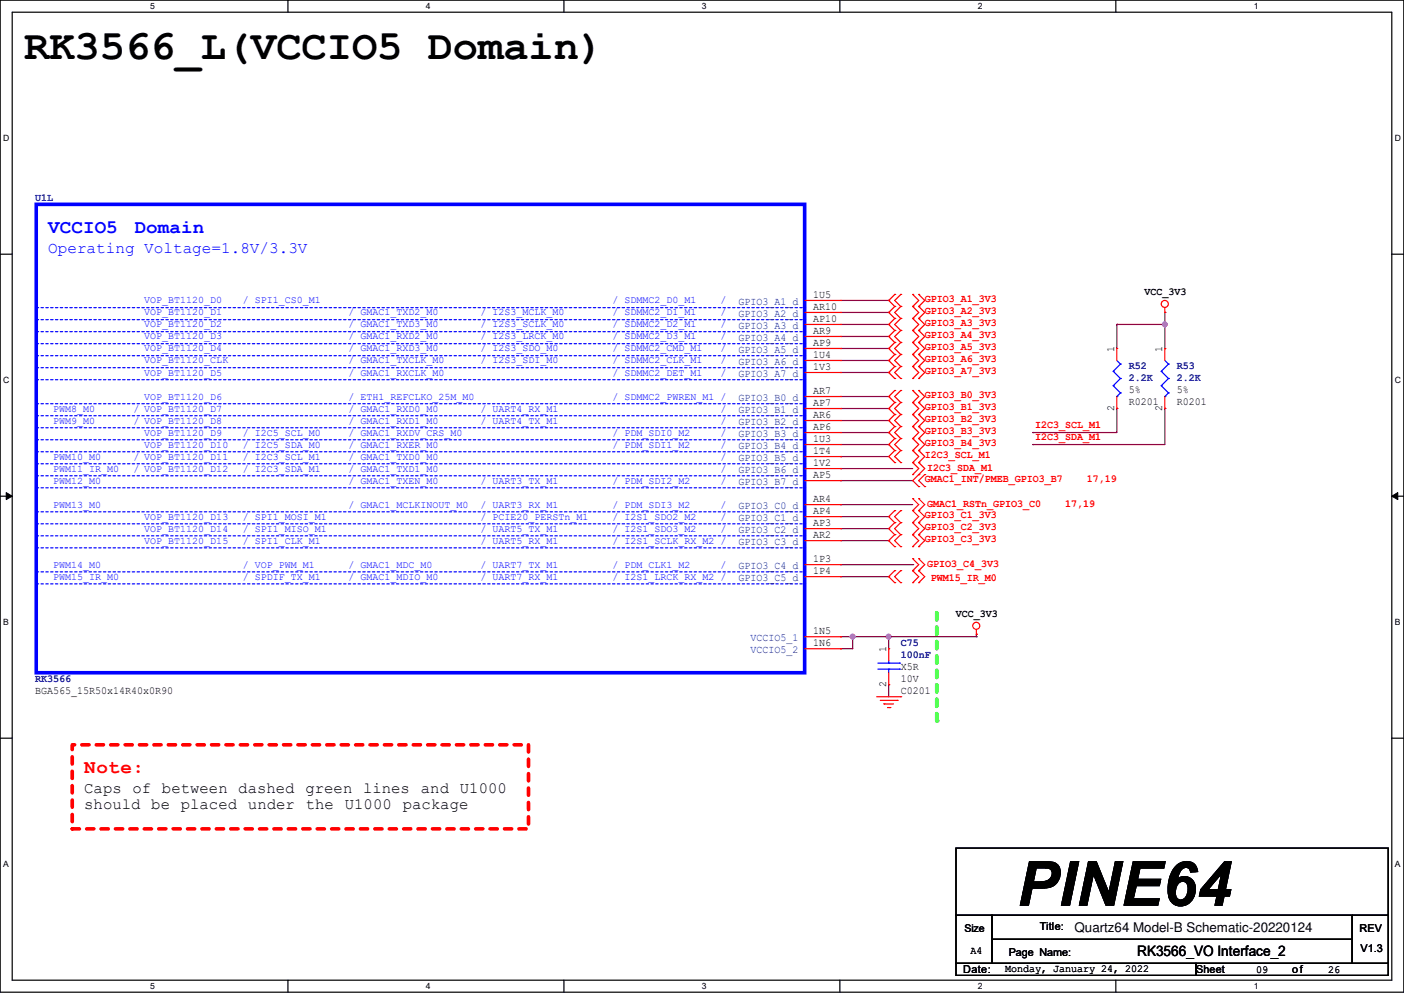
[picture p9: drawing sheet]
<svg xmlns="http://www.w3.org/2000/svg" width="297mm" height="210mm" viewBox="0 0 297 210" stroke-linecap="round" stroke-linejoin="round" font-family="sans-serif">
<path d="M0 0h297v209.8h-297zM2.6 2.6h291.8v204.7h-291.8z" fill="none" stroke="#000" stroke-width=".25"/>
<g fill="#fff">
<path d="M31.8 .3h.9v2h-.9z"/>
<path d="M31.8 207.6h.9v2h-.9z"/>
</g>
<path d="M60.9 0v2.6M60.9 207.3v2.5" fill="none" stroke="#000" stroke-width=".25"/>
<g fill="#fff">
<path d="M90.1 .3h1v2h-1z"/>
<path d="M90.1 207.6h1v2h-1z"/>
</g>
<path d="M119.3 0v2.6M119.3 207.3v2.5" fill="none" stroke="#000" stroke-width=".25"/>
<g fill="#fff">
<path d="M148.5 .3h.9v2h-.9z"/>
<path d="M148.5 207.6h.9v2h-.9z"/>
</g>
<path d="M177.7 0v2.6M177.7 207.3v2.5" fill="none" stroke="#000" stroke-width=".25"/>
<g fill="#fff">
<path d="M206.8 .3h1v2h-1z"/>
<path d="M206.8 207.6h1v2h-1z"/>
</g>
<path d="M236.1 0v2.6M236.1 207.3v2.5" fill="none" stroke="#000" stroke-width=".25"/>
<g fill="#fff">
<path d="M265.2 .3h1v2h-1z"/>
<path d="M265.2 207.6h1v2h-1z"/>
<path d="M.7 28.2h1.2v1.9h-1.2z"/>
<path d="M295.1 28.2h1.2v1.9h-1.2z"/>
<path d="M.7 79.3h1.2v2h-1.2z"/>
<path d="M295.1 79.3h1.2v2h-1.2z"/>
</g>
<path d="M0 53.8h2.6M294.4 53.8h2.6" fill="none" stroke="#000" stroke-width=".25"/>
<g fill="#fff">
<path d="M.7 130.5h1.2v2h-1.2z"/>
<path d="M295.1 130.5h1.1v2h-1.1z"/>
</g>
<path d="M0 104.9h2.6M294.4 104.9h2.6" fill="none" stroke="#000" stroke-width=".25"/>
<path d="M1.3 104.2l1.3 .7-1.3 .8zM294.4 104.9l1.3-.7v1.5z" fill="#000" stroke="#000" stroke-width=".21"/>
<g fill="#fff">
<path d="M.7 181.7h1.2v2h-1.2z"/>
<path d="M295.1 181.7h1.1v2h-1.1z"/>
</g>
<path d="M0 156.1h2.6M294.4 156.1h2.6" fill="none" stroke="#000" stroke-width=".25"/>
<path d="M15.3 157.5h96.5v17.8h-96.5z" fill="none" stroke="#f00" stroke-width=".76" stroke-dasharray="1.5 1.5"/>
<path d="M198.2 129.6v22.8" fill="none" stroke="#01ff00" stroke-width=".76" stroke-dasharray="1.5 1.5"/>
<circle cx="198.2" cy="152.4" r=".38" fill="#01ff00" stroke-dasharray="1.5 1.5"/>
<g fill="none" stroke="#7f003f" stroke-width=".25">
<path d="M177.8 63.5h10.2M177.8 66.1h10.2M177.8 71.2h10.2M177.8 68.6h10.2M177.8 78.8h10.2M177.8 73.7h10.2M177.8 76.2h10.2M188 63.5h.1M188 66.1h.1M188 71.2h.1M188 68.6h.1M188 78.8h.1"/>
<path d="M188 73.7h.1M188 76.2h.1M236.3 68.6h.1M236.3 68.6h10.1M236.3 68.6v5.1M246.4 66.1h.1M246.4 68.6h.1M246.4 66.1v7.6M177.8 96.6h.1M177.8 99.1h.1M177.8 83.9h10.2M177.8 91.5h10.2"/>
<path d="M177.8 94h10.2M177.8 86.4h10.2M177.8 88.9h10.2M177.8 96.6h10.2M177.8 99.1h15.3M188 83.9h.1M188 91.5h.1M188 94h.1M188 86.4h.1M188 88.9h.1M218.5 91.5h.1M218.5 94h.1"/>
<path d="M236.3 86.4h.1M236.3 86.4v5.1h-17.8M246.4 86.4h.1M246.4 86.4v7.6h-27.9M177.8 101.6h.1M177.8 106.7h.1M177.8 114.3h10.2M177.8 111.8h10.2M177.8 109.3h10.2M177.8 119.4h15.3M177.8 101.6h15.3M177.8 106.7h15.3"/>
<path d="M188 114.3h.1M188 111.8h.1M188 109.3h.1M193.1 119.4h.1M177.8 134.7h.1M177.8 137.2h.1M177.8 134.7h28.7M177.8 122h10.2M180.4 134.7h.1M180.4 134.7v2.5h-2.6M188 134.7h.1M188 122h.1"/>
<path d="M188 134.7v2.5M206.5 134.7h.1M206.5 134.2h.1M206.5 134.2v.5M188 144.8h.1M188 144.8v2.6"/>
</g>
<g fill="#f0f" stroke="#f0f" stroke-width=".25">
<circle cx="188" cy="134.6" r=".49"/>
<circle cx="180.4" cy="134.6" r=".49"/>
<circle cx="246.4" cy="68.6" r=".49"/>
</g>
<g fill="none" stroke="#f00" stroke-width=".25">
<path d="M170.2 66.1h7.6M170.2 68.6h7.6M170.2 71.2h7.6M170.2 73.7h7.6M170.2 76.2h7.6M170.2 78.8h7.6M170.2 63.5h7.6M177.8 66.1h.1M177.8 68.6h.1M177.8 71.2h.1M177.8 73.7h.1M177.8 76.2h.1"/>
<path d="M177.8 78.8h.1M177.8 63.5h.1M189.3 64.8h.1M189.3 62.3h.1M189.3 67.4h.1M189.3 72.4h.1M189.3 69.9h.1M189.3 77.5h.1M189.3 75h.1M189.3 62.3l-1.3 1.2 1.3 1.3M189.3 69.9l-1.3 1.3 1.3 1.2M189.3 64.8l-1.3 1.3 1.3 1.3"/>
<path d="M189.3 72.4l-1.3 1.3 1.3 1.3M189.3 75l-1.3 1.2 1.3 1.3M189.3 77.5l-1.3 1.3 1.3 1.3M189.3 67.4l-1.3 1.2 1.3 1.3M190.5 62.3h.1M190.5 64.8h.1M190.5 67.4h.1M190.5 69.9h.1M190.5 72.4h.1M190.5 77.5h.1M190.5 75h.1M190.5 62.3l-1.2 1.2 1.2 1.3"/>
<path d="M190.5 67.4l-1.2 1.2 1.2 1.3M190.5 64.8l-1.2 1.3 1.2 1.3M190.5 69.9l-1.2 1.3 1.2 1.2M190.5 77.5l-1.2 1.3 1.2 1.3M190.5 75l-1.2 1.2 1.2 1.3M190.5 72.4l-1.2 1.3 1.2 1.3M193.1 62.3h.1M193.1 64.8h.1M193.1 67.4h.1M193.1 69.9h.1M193.1 72.4h.1M193.1 77.5h.1"/>
<path d="M193.1 75h.1M193.1 67.4l1.3 1.2-1.3 1.3M193.1 62.3l1.3 1.2-1.3 1.3M193.1 69.9l1.3 1.3-1.3 1.2M193.1 64.8l1.3 1.3-1.3 1.3M193.1 77.5l1.3 1.3-1.3 1.3M193.1 75l1.3 1.2-1.3 1.3M193.1 72.4l1.3 1.3-1.3 1.3M194.4 62.3h.1M194.4 64.8h.1M194.4 67.4h.1M194.4 69.9h.1"/>
<path d="M194.4 72.4h.1M194.4 77.5h.1M194.4 75h.1M194.4 69.9l1.2 1.3-1.2 1.2M194.4 62.3l1.2 1.2-1.2 1.3M194.4 72.4l1.2 1.3-1.2 1.3M194.4 64.8l1.2 1.3-1.2 1.3M194.4 75l1.2 1.2-1.2 1.3M194.4 77.5l1.2 1.3-1.2 1.3M194.4 67.4l1.2 1.2-1.2 1.3M236.3 73.7h.1M236.3 73.7v2.5"/>
<path d="M246.4 66.1h.1M246.4 73.7h.1M246.4 65.1v1M246.4 73.7v2.5M170.2 83.9h7.6M170.2 86.4h7.6M170.2 88.9h7.6M170.2 91.5h7.6M170.2 94h7.6M170.2 96.6h7.6M170.2 99.1h7.6M177.8 83.9h.1"/>
<path d="M177.8 86.4h.1M177.8 88.9h.1M177.8 91.5h.1M177.8 94h.1M177.8 96.6h.1M177.8 99.1h.1M189.3 85.1h.1M189.3 82.6h.1M189.3 92.8h.1M189.3 90.2h.1M189.3 95.3h.1M189.3 87.7h.1"/>
<path d="M189.3 80.1h.1M189.3 97.8h.1M189.3 82.6l-1.3 1.3 1.3 1.2M189.3 90.2l-1.3 1.3 1.3 1.3M189.3 92.8l-1.3 1.2 1.3 1.3M189.3 85.1l-1.3 1.3 1.3 1.3M189.3 87.7l-1.3 1.2 1.3 1.3M189.3 95.3l-1.3 1.3 1.3 1.2M190.5 82.6h.1M190.5 85.1h.1M190.5 90.2h.1M190.5 92.8h.1"/>
<path d="M190.5 95.3h.1M190.5 87.7h.1M190.5 80.1h.1M190.5 97.8h.1M190.5 82.6l-1.2 1.3 1.2 1.2M190.5 87.7l-1.2 1.2 1.2 1.3M190.5 90.2l-1.2 1.3 1.2 1.3M190.5 85.1l-1.2 1.3 1.2 1.3M190.5 95.3l-1.2 1.3 1.2 1.2M190.5 92.8l-1.2 1.2 1.2 1.3M193.1 82.6h.1M193.1 85.1h.1"/>
<path d="M193.1 90.2h.1M193.1 92.8h.1M193.1 95.3h.1M193.1 87.7h.1M193.1 80.1h.1M193.1 97.8h.1M193.1 87.7l1.3 1.2-1.3 1.3M193.1 82.6l1.3 1.3-1.3 1.2M193.1 85.1l1.3 1.3-1.3 1.3M193.1 95.3l1.3 1.3-1.3 1.2M193.1 90.2l1.3 1.3-1.3 1.3M193.1 97.8l1.3 1.3-1.3 1.3"/>
<path d="M193.1 92.8l1.3 1.2-1.3 1.3M194.4 82.6h.1M194.4 85.1h.1M194.4 90.2h.1M194.4 92.8h.1M194.4 95.3h.1M194.4 87.7h.1M194.4 80.1h.1M194.4 97.8h.1M194.4 90.2l1.2 1.3-1.2 1.3M194.4 82.6l1.2 1.3-1.2 1.2M194.4 97.8l1.2 1.3-2.5 2.5 1.3 1.3"/>
<path d="M194.4 85.1l1.2 1.3-1.2 1.3M194.4 92.8l1.2 1.2-1.2 1.3M194.4 95.3l1.2 1.3-1.2 1.2M194.4 87.7l1.2 1.2-1.2 1.3M236.3 86.4h.1M236.3 83.9v2.5M246.4 86.4h.1M246.4 83.9v2.5M170.2 101.6h7.6M170.2 106.7h7.6M170.2 109.3h7.6M170.2 111.8h7.6"/>
<path d="M170.2 114.3h7.6M170.2 119.4h7.6M177.8 101.6h.1M177.8 106.7h.1M177.8 109.3h.1M177.8 111.8h.1M177.8 114.3h.1M177.8 119.4h.1M189.3 115.6h.1M189.3 113.1h.1M189.3 110.5h.1M189.3 108h.1"/>
<path d="M189.3 113.1l-1.3 1.2 1.3 1.3M189.3 110.5l-1.3 1.3 1.3 1.3M189.3 108l-1.3 1.3 1.3 1.2M190.5 113.1h.1M190.5 115.6h.1M190.5 110.5h.1M190.5 108h.1M190.5 113.1l-1.2 1.2 1.2 1.3M190.5 108l-1.2 1.3 1.2 1.2M190.5 110.5l-1.2 1.3 1.2 1.3M193.1 113.1h.1M193.1 115.6h.1"/>
<path d="M193.1 110.5h.1M193.1 108h.1M193.1 118.2h.1M193.1 100.4h.1M193.1 105.5h.1M193.1 108l1.3 1.3-1.3 1.2M193.1 118.2l1.3 1.2-1.3 1.3M193.1 113.1l1.3 1.2-1.3 1.3M193.1 105.5l1.3 1.2-1.3 1.3M193.1 110.5l1.3 1.3-1.3 1.3M194.4 113.1h.1M194.4 115.6h.1"/>
<path d="M194.4 110.5h.1M194.4 108h.1M194.4 118.2h.1M194.4 100.4h.1M194.4 102.9h.1M194.4 105.5h.1M194.4 105.5l1.2 1.2-1.2 1.3M194.4 113.1l1.2 1.2-1.2 1.3M194.4 118.2l1.2 1.2-1.2 1.3M194.4 110.5l1.2 1.3-1.2 1.3M194.4 108l1.2 1.3-1.2 1.2M195.6 102.9h.1"/>
<path d="M195.6 100.4h.1M195.6 100.4l-1.2 1.2 1.2 1.3M170.2 122h7.6M170.2 134.7h7.6M170.2 137.2h7.6M177.8 122h.1M177.8 134.7h.1M177.8 137.2h.1M188 137.2h.1M188 137.2v2.5M189.3 123.2h.1M189.3 120.7h.1"/>
<path d="M189.3 120.7l-1.3 1.3 1.3 1.2M190.5 120.7h.1M190.5 123.2h.1M190.5 120.7l-1.2 1.3 1.2 1.2M193.1 120.7h.1M193.1 123.2h.1M193.1 120.7l1.3 1.3-1.3 1.2M194.4 120.7h.1M194.4 123.2h.1M194.4 120.7l1.2 1.3-1.2 1.2M206.5 134.2h.1M206.5 133.1v1.1"/>
<path d="M185.5 147.4h5M186.2 148.1h3.6M187 148.9h.1M187 148.9h2M187.7 149.6h.6M188 144.8h.1M188 142.3v2.5M188.3 149.6h.1M189.8 148.1h.1M190.5 147.4h.1"/>
<circle cx="246.4" cy="64.3" r=".74"/>
<circle cx="206.5" cy="132.4" r=".74"/>
</g>
<path d="M202.2 179.4h91.5v14.2h-91.5zM202.2 193.6h7.6v10.2h-7.6zM209.8 193.6h76.2v5.1h-76.2zM209.8 198.7h76.2v5.1h-76.2zM286 193.6h7.7v10.2h-7.7zM202.2 203.8h50.8v2.5h-50.8zM253 203.8h40.7v2.5h-40.7z" fill="none" stroke="#000" stroke-width=".25"/>
<g fill="none" stroke="#00f" stroke-width=".25">
<path d="M235.5 78.5h.1M235.5 78.5l1.5 1.6M236.3 76.2l.7 .8M237 77h.1M237 77l-1.5 1.5M245.7 78.5h.1M245.7 78.5l1.5 1.6M246.4 76.2l.8 .8M247.2 77h.1M247.2 77l-1.5 1.5M235.5 81.6h.1M235.5 81.6l1.5 1.5"/>
<path d="M236.3 83.9h.1M237 80.1h.1M237 83.1h.1M237 80.1l-1.5 1.5M237 83.1l-.7 .8M245.7 81.6h.1M245.7 81.6l1.5 1.5M246.4 83.9h.1M247.2 80.1h.1M247.2 83.1h.1M247.2 80.1l-1.5 1.5M247.2 83.1l-.8 .8"/>
<path d="M188 139.7v.6M185.7 141.5h4.6M185.7 140.3h4.6M188 140.3h.1M188 141.5h.1M188 141.5v.8M190.3 141.5h.1M190.3 140.3h.1"/>
</g>
<g fill="none" stroke="#00f" stroke-width=".25" stroke-dasharray=".5 .5">
<path d="M7.7 70.1h162.5M7.7 67.6h162.5M7.7 75.2h162.5M7.7 72.7h162.5M7.7 65.1h162.5M7.7 77.8h162.5M170.2 70.1h.1M170.2 67.6h.1M170.2 75.2h.1M170.2 72.7h.1M170.2 65.1h.1M170.2 77.8h.1"/>
<path d="M7.7 85.4h162.5M7.7 98.1h162.5M7.7 87.9h162.5M7.7 90.5h162.5M7.7 93h162.5M7.7 95.5h162.5M7.7 80.3h162.5M170.2 85.4h.1M170.2 98.1h.1M170.2 87.9h.1M170.2 90.5h.1M170.2 93h.1"/>
<path d="M170.2 95.5h.1M170.2 80.3h.1M7.7 110.8h162.5M7.7 113.3h162.5M7.7 115.9h162.5M7.7 100.6h162.5M7.7 103.2h162.5M7.7 108.2h162.5M170.2 110.8h.1M170.2 113.3h.1M170.2 115.9h.1M170.2 100.6h.1"/>
<path d="M170.2 103.2h.1M170.2 108.2h.1M7.7 120.9h162.5M7.7 123.5h162.5M170.2 120.9h.1M170.2 123.5h.1"/>
</g>
<path d="M7.7 43.2h162.5v99.1h-162.5z" fill="none" stroke="#00f" stroke-width=".76"/>
<text font-size="13.2" x="215.2" y="191.6">PINE64</text>
<text font-size="8.9" x="5.1" y="12.5">RK3566_L(VCCIO5 Domain)</text>
<g font-size="4.1" fill="#00f">
<text x="10.2" y="49.2">VCCIO5</text>
<text x="28.5" y="49.2">Domain</text>
</g>
<text font-size="4.1" fill="#f00" x="17.8" y="163.5">Note:</text>
<text font-size="3.4" fill="#00f" x="10.2" y="53.5">Operating Voltage=1.8V/3.3V</text>
<g font-size="3.3">
<text x="17.8" y="167.8">Caps of between dashed green lines and U1000</text>
<text x="17.8" y="171.1">should be placed</text>
<text x="52.5" y="171.1">under the U1000</text>
<text x="85.2" y="171.1">package</text>
</g>
<text font-size="3" x="240.6" y="202.2">RK3566_VO Interface_2</text>
<text font-size="2.8" x="227.3" y="197.2">Quartz64 Model-B Schematic-20220124</text>
<g font-size="2.3" fill="#00007f">
<text x="7.4" y="42.5">U1L</text>
<text x="238.8" y="78.1">R52</text>
<text x="238.8" y="80.6">2.2K</text>
<text x="249" y="78.1">R53</text>
<text x="249" y="80.6">2.2K</text>
<text x="190.5" y="136.5">C75</text>
<text x="190.5" y="139.1">100nF</text>
<text x="7.4" y="144.1">RK3566</text>
</g>
<g font-size="2.3" fill="#003f7f">
<text x="156.3" y="64.5">GPIO3_A1_d</text>
<text x="156.3" y="67">GPIO3_A2_d</text>
<text x="156.3" y="69.6">GPIO3_A3_d</text>
<text x="156.3" y="72.1">GPIO3_A4_d</text>
<text x="156.3" y="74.6">GPIO3_A5_d</text>
<text x="156.3" y="77.2">GPIO3_A6_d</text>
<text x="156.3" y="79.7">GPIO3_A7_d</text>
<text x="156.3" y="84.8">GPIO3_B0_d</text>
<text x="156.3" y="87.3">GPIO3_B1_d</text>
<text x="156.3" y="89.9">GPIO3_B2_d</text>
<text x="156.3" y="92.4">GPIO3_B3_d</text>
<text x="156.3" y="95">GPIO3_B4_d</text>
<text x="156.3" y="97.5">GPIO3_B5_d</text>
<text x="156.3" y="100">GPIO3_B6_d</text>
<text x="156.3" y="102.6">GPIO3_B7_d</text>
<text x="156.3" y="107.7">GPIO3_C0_d</text>
<text x="156.3" y="110.2">GPIO3_C1_d</text>
<text x="156.3" y="112.7">GPIO3_C2_d</text>
<text x="156.3" y="115.3">GPIO3_C3_d</text>
<text x="156.3" y="120.4">GPIO3_C4_d</text>
<text x="156.3" y="122.9">GPIO3_C5_d</text>
<text x="158.8" y="135.6">VCCIO5_1</text>
<text x="158.8" y="138.1">VCCIO5_2</text>
</g>
<g font-size="2.3">
<text x="172" y="65.5">AR10</text>
<text x="172" y="63">1U5</text>
<text x="242.1" y="62.4">VCC_3V3</text>
<text x="172" y="68.1">AP10</text>
<text x="172" y="70.6">AR9</text>
<text x="172" y="73.2">AP9</text>
<text x="172" y="75.7">1U4</text>
<text x="235.7" y="74.5" transform="rotate(-90 235.7 74.5)">1</text>
<text x="245.9" y="74.5" transform="rotate(-90 245.9 74.5)">1</text>
<text x="172" y="78.2">1V3</text>
<text x="172" y="83.3">AR7</text>
<text x="238.8" y="83.2">5%</text>
<text x="249" y="83.2">5%</text>
<text x="172" y="85.9">AP7</text>
<text x="172" y="88.4">AR6</text>
<text x="235.7" y="86.9" transform="rotate(-90 235.7 86.9)">2</text>
<text x="238.8" y="85.7">R0201</text>
<text x="245.9" y="86.9" transform="rotate(-90 245.9 86.9)">2</text>
<text x="249" y="85.7">R0201</text>
<text x="172" y="90.9">AP6</text>
<text x="172" y="93.5">1U3</text>
<text x="172" y="96">1T4</text>
<text x="172" y="98.6">1V2</text>
<text x="172" y="101.1">AP5</text>
<text x="172" y="106.2">AR4</text>
<text x="172" y="108.7">AP4</text>
<text x="172" y="111.3">AP3</text>
<text x="172" y="113.8">AR2</text>
<text x="172" y="118.9">1P3</text>
<text x="172" y="121.4">1P4</text>
<text x="202.2" y="130.4">VCC_3V3</text>
<text x="172" y="134.1">1N5</text>
<text x="172" y="136.7">1N6</text>
<text x="187.5" y="138" transform="rotate(-90 187.5 138)">1</text>
<text x="190.5" y="141.6">X5R</text>
<text x="7.4" y="146.7">BGA565_15R50x14R40x0R90</text>
<text x="187.5" y="145.3" transform="rotate(-90 187.5 145.3)">2</text>
<text x="190.5" y="146.7">C0201</text>
<text x="190.5" y="144.1">10V</text>
<text x="220" y="196.7">Title:</text>
<text x="287.6" y="197.2">REV</text>
<text x="205.3" y="201.8">A4</text>
<text x="213.4" y="202.3">Page Name:</text>
<text x="287.8" y="201.3">V1.3</text>
<text x="203.8" y="205.8">Date:</text>
<text x="212.6" y="205.6">Monday, January 24, 2022</text>
<text x="253" y="205.8">Sheet</text>
<text x="265.7" y="205.9">09</text>
<text x="273.3" y="205.8">of</text>
<text x="281" y="205.9">26</text>
</g>
<g font-size="2.3" fill="#f00">
<text x="195.6" y="63.9">GPIO3_A1_3V3</text>
<text x="195.6" y="66.4">GPIO3_A2_3V3</text>
<text x="195.6" y="71.5">GPIO3_A4_3V3</text>
<text x="195.6" y="69">GPIO3_A3_3V3</text>
<text x="195.6" y="74">GPIO3_A5_3V3</text>
<text x="195.6" y="76.6">GPIO3_A6_3V3</text>
<text x="195.6" y="79.1">GPIO3_A7_3V3</text>
<text x="195.6" y="84.2">GPIO3_B0_3V3</text>
<text x="195.6" y="86.7">GPIO3_B1_3V3</text>
<text x="195.6" y="89.3">GPIO3_B2_3V3</text>
<text x="195.6" y="91.8">GPIO3_B3_3V3</text>
<text x="195.6" y="94.4">GPIO3_B4_3V3</text>
<text x="219" y="90.6">I2C3_SCL_M1</text>
<text x="219" y="93.1">I2C3_SDA_M1</text>
<text x="195.6" y="102">GMAC1_INT/PMEB_GPIO3_B7</text>
<text x="195.6" y="96.9">I2C3_SCL_M1</text>
<text x="196.1" y="99.7">I2C3_SDA_M1</text>
<text x="229.9" y="102">17,19</text>
<text x="196.1" y="107.3">GMAC1_RSTn_GPIO3_C0</text>
<text x="225.3" y="107.3">17,19</text>
<text x="195.6" y="112.1">GPIO3_C2_3V3</text>
<text x="195.6" y="109.6">GPIO3_C1_3V3</text>
<text x="195.6" y="114.7">GPIO3_C3_3V3</text>
<text x="196.1" y="120">GPIO3_C4_3V3</text>
<text x="196.9" y="122.8">PWM15_IR_M0</text>
</g>
<text font-size="2.2" x="204" y="197.1">Size</text>
<g font-size="2.1" fill="#00f">
<text x="30.5" y="64.2">VOP_BT1120_D0</text>
<text x="51.4" y="64.2">/ SPI1_CS0_M1</text>
<text x="129.6" y="64.2">/ SDMMC2_D0_M1</text>
<text x="152.4" y="64.2">/</text>
<text x="30.5" y="66.7">VOP_BT1120_D1</text>
<text x="30.5" y="69.3">VOP_BT1120_D2</text>
<text x="30.5" y="71.8">VOP_BT1120_D3</text>
<text x="73.7" y="69.3">/ GMAC1_TXD3_M0</text>
<text x="73.7" y="71.8">/ GMAC1_RXD2_M0</text>
<text x="73.7" y="66.7">/ GMAC1_TXD2_M0</text>
<text x="101.6" y="66.7">/ I2S3_MCLK_M0</text>
<text x="101.6" y="71.8">/ I2S3_LRCK_M0</text>
<text x="101.6" y="69.3">/ I2S3_SCLK_M0</text>
<text x="129.6" y="71.8">/ SDMMC2_D3_M1</text>
<text x="129.6" y="66.7">/ SDMMC2_D1_M1</text>
<text x="129.6" y="69.3">/ SDMMC2_D2_M1</text>
<text x="152.4" y="66.7">/</text>
<text x="152.4" y="71.8">/</text>
<text x="152.4" y="69.3">/</text>
<text x="30.5" y="76.9">VOP_BT1120_CLK</text>
<text x="30.5" y="74.3">VOP_BT1120_D4</text>
<text x="73.7" y="76.9">/ GMAC1_TXCLK_M0</text>
<text x="73.7" y="74.3">/ GMAC1_RXD3_M0</text>
<text x="101.6" y="74.3">/ I2S3_SDO_M0</text>
<text x="101.6" y="76.9">/ I2S3_SDI_M0</text>
<text x="129.6" y="74.3">/ SDMMC2_CMD_M1</text>
<text x="129.6" y="76.9">/ SDMMC2_CLK_M1</text>
<text x="152.4" y="76.9">/</text>
<text x="152.4" y="74.3">/</text>
<text x="30.5" y="79.4">VOP_BT1120_D5</text>
<text x="73.7" y="79.4">/ GMAC1_RXCLK_M0</text>
<text x="129.6" y="79.4">/ SDMMC2_DET_M1</text>
<text x="152.4" y="79.4">/</text>
<text x="11.2" y="89.6">PWM9_M0</text>
<text x="11.2" y="87">PWM8_M0</text>
<text x="28.2" y="89.6">/ VOP_BT1120_D8</text>
<text x="28.2" y="87">/ VOP_BT1120_D7</text>
<text x="30.5" y="84.5">VOP_BT1120_D6</text>
<text x="73.7" y="84.5">/ ETH1_REFCLKO_25M_M0</text>
<text x="73.7" y="89.6">/ GMAC1_RXD1_M0</text>
<text x="73.7" y="87">/ GMAC1_RXD0_M0</text>
<text x="101.6" y="89.6">/ UART4_TX_M1</text>
<text x="101.6" y="87">/ UART4_RX_M1</text>
<text x="129.6" y="84.5">/ SDMMC2_PWREN_M1 /</text>
<text x="152.4" y="89.6">/</text>
<text x="152.4" y="87">/</text>
<text x="30.5" y="94.7">VOP_BT1120_D10</text>
<text x="30.5" y="92.1">VOP_BT1120_D9</text>
<text x="51.4" y="92.1">/ I2C5_SCL_M0</text>
<text x="51.4" y="94.7">/ I2C5_SDA_M0</text>
<text x="73.7" y="92.1">/ GMAC1_RXDV_CRS_M0</text>
<text x="73.7" y="94.7">/ GMAC1_RXER_M0</text>
<text x="129.6" y="92.1">/ PDM_SDI0_M2</text>
<text x="129.6" y="94.7">/ PDM_SDI1_M2</text>
<text x="152.4" y="92.1">/</text>
<text x="152.4" y="94.7">/</text>
<text x="11.2" y="97.2">PWM10_M0</text>
<text x="11.2" y="99.7">PWM11_IR_M0</text>
<text x="28.2" y="99.7">/ VOP_BT1120_D12</text>
<text x="28.2" y="97.2">/ VOP_BT1120_D11</text>
<text x="51.4" y="99.7">/ I2C3_SDA_M1</text>
<text x="51.4" y="97.2">/ I2C3_SCL_M1</text>
<text x="73.7" y="97.2">/ GMAC1_TXD0_M0</text>
<text x="73.7" y="99.7">/ GMAC1_TXD1_M0</text>
<text x="152.4" y="99.7">/</text>
<text x="152.4" y="97.2">/</text>
<text x="11.2" y="102.3">PWM12_M0</text>
<text x="11.2" y="107.4">PWM13_M0</text>
<text x="73.7" y="107.4">/ GMAC1_MCLKINOUT_M0</text>
<text x="73.7" y="102.3">/ GMAC1_TXEN_M0</text>
<text x="101.6" y="107.4">/ UART3_RX_M1</text>
<text x="101.6" y="102.3">/ UART3_TX_M1</text>
<text x="129.6" y="102.3">/ PDM_SDI2_M2</text>
<text x="129.6" y="107.4">/ PDM_SDI3_M2</text>
<text x="152.4" y="107.4">/</text>
<text x="152.4" y="102.3">/</text>
<text x="30.5" y="112.4">VOP_BT1120_D14</text>
<text x="30.5" y="109.9">VOP_BT1120_D13</text>
<text x="51.4" y="109.9">/ SPI1_MOSI_M1</text>
<text x="51.4" y="112.4">/ SPI1_MISO_M1</text>
<text x="101.6" y="112.4">/ UART5_TX_M1</text>
<text x="101.6" y="109.9">/ PCIE20_PERSTn_M1</text>
<text x="129.6" y="109.9">/ I2S1_SDO2_M2</text>
<text x="129.6" y="112.4">/ I2S1_SDO3_M2</text>
<text x="152.4" y="109.9">/</text>
<text x="152.4" y="112.4">/</text>
<text x="30.5" y="115">VOP_BT1120_D15</text>
<text x="51.4" y="115">/ SPI1_CLK_M1</text>
<text x="101.6" y="115">/ UART5_RX_M1</text>
<text x="129.6" y="115">/ I2S1_SCLK_RX_M2 /</text>
<text x="11.2" y="122.6">PWM15_IR_M0</text>
<text x="11.2" y="120.1">PWM14_M0</text>
<text x="51.4" y="120.1">/ VOP_PWM_M1</text>
<text x="51.4" y="122.6">/ SPDIF_TX_M1</text>
<text x="73.7" y="122.6">/ GMAC1_MDIO_M0</text>
<text x="73.7" y="120.1">/ GMAC1_MDC_M0</text>
<text x="101.6" y="120.1">/ UART7_TX_M1</text>
<text x="101.6" y="122.6">/ UART7_RX_M1</text>
<text x="129.6" y="122.6">/ I2S1_LRCK_RX_M2 /</text>
<text x="129.6" y="120.1">/ PDM_CLK1_M2</text>
<text x="152.4" y="120.1">/</text>
</g>
<g font-size="1.8">
<text x="31.7" y="1.9">5</text>
<text x="90.1" y="1.9">4</text>
<text x="148.5" y="1.9">3</text>
<text x="206.8" y="1.9">2</text>
<text x="265.2" y="1.9">1</text>
<text x=".7" y="29.8">D</text>
<text x="295.1" y="29.8">D</text>
<text x=".7" y="80.9">C</text>
<text x="295.1" y="80.9">C</text>
<text x=".7" y="132.1">B</text>
<text x="295.1" y="132.1">B</text>
<text x=".7" y="183.3">A</text>
<text x="295.1" y="183.3">A</text>
<text x="31.7" y="209.2">5</text>
<text x="90.1" y="209.2">4</text>
<text x="148.5" y="209.2">3</text>
<text x="206.8" y="209.2">2</text>
<text x="265.2" y="209.2">1</text>
</g>
</svg>
